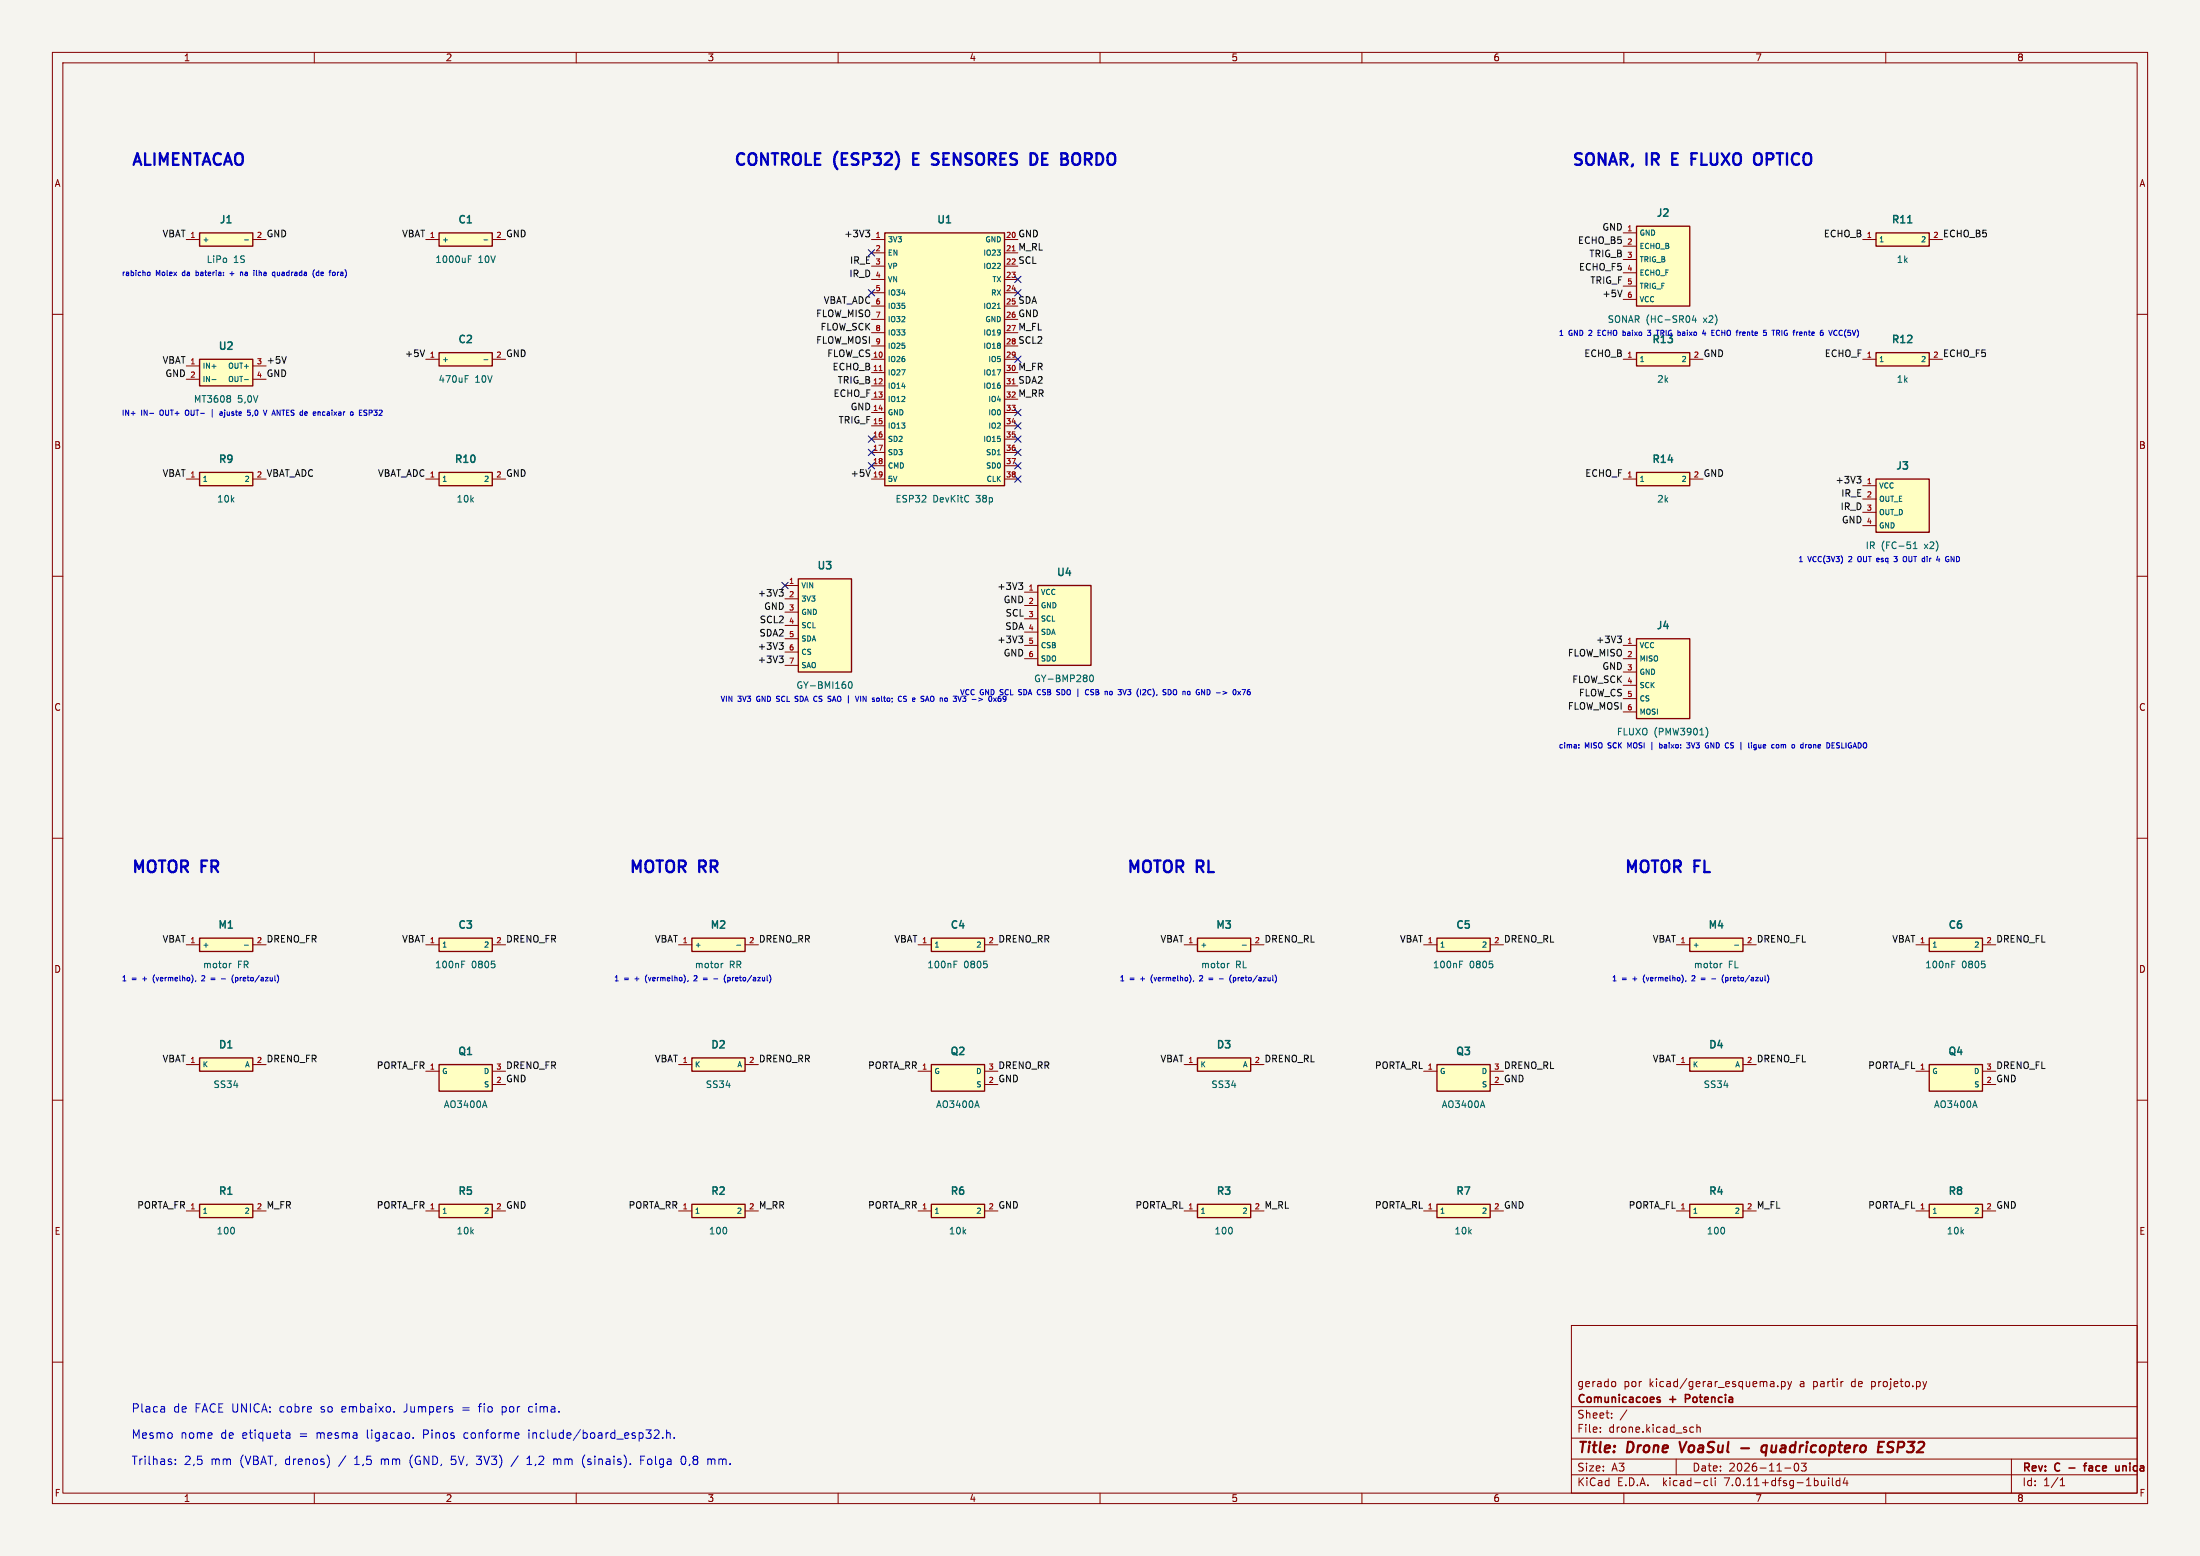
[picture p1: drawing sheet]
<svg xmlns="http://www.w3.org/2000/svg" width="420mm" height="297mm" viewBox="0 0 420 297" stroke-linecap="round" stroke-linejoin="round" font-family="sans-serif">
<path d="M0 0h420v297h-420z" fill="#f5f4ef" stroke="#f5f4ef" stroke-width=".19"/>
<g fill="none" stroke="#840000" stroke-width=".19">
<path d="M10 10h400v277h-400zM12 12h396v273h-396zM60 10v2M110 10v2M160 10v2M210 10v2M260 10v2M310 10v2M360 10v2M10 60h2M35.6 45.7h2.5M48.3 45.7h2.5"/>
<path d="M81.3 45.7h2.5M94 45.7h2.5M166.4 45.7h2.5M166.4 48.3h2.5M166.4 50.8h2.5M166.4 53.3h2.5M166.4 55.9h2.5M166.4 58.4h2.5M191.8 45.7h2.5M191.8 48.3h2.5M191.8 50.8h2.5M191.8 53.3h2.5"/>
<path d="M191.8 55.9h2.5M191.8 58.4h2.5M309.9 44.5h2.5M309.9 47h2.5M309.9 49.5h2.5M309.9 52.1h2.5M309.9 54.6h2.5M309.9 57.2h2.5M355.6 45.7h2.5M368.3 45.7h2.5M408 60h2M35.6 69.9h2.5"/>
<path d="M35.6 72.4h2.5M48.3 69.9h2.5M48.3 72.4h2.5M81.3 68.6h2.5M94 68.6h2.5M166.4 68.6h2.5M166.4 71.1h2.5M166.4 73.7h2.5M166.4 76.2h2.5M166.4 78.7h2.5M166.4 61h2.5M166.4 63.5h2.5"/>
<path d="M166.4 66h2.5M191.8 68.6h2.5M191.8 71.1h2.5M191.8 73.7h2.5M191.8 76.2h2.5M191.8 78.7h2.5M191.8 61h2.5M191.8 63.5h2.5M191.8 66h2.5M309.9 68.6h2.5M322.6 68.6h2.5M355.6 68.6h2.5"/>
<path d="M368.3 68.6h2.5M35.6 91.4h2.5M48.3 91.4h2.5M81.3 91.4h2.5M94 91.4h2.5M166.4 81.3h2.5M166.4 83.8h2.5M166.4 86.4h2.5M166.4 88.9h2.5M166.4 91.4h2.5M191.8 81.3h2.5M191.8 83.8h2.5"/>
<path d="M191.8 86.4h2.5M191.8 88.9h2.5M191.8 91.4h2.5M309.9 91.4h2.5M322.6 91.4h2.5M355.6 92.7h2.5M355.6 95.3h2.5M355.6 97.8h2.5M10 110h2M149.9 111.8h2.5M149.9 114.3h2.5M149.9 116.8h2.5"/>
<path d="M149.9 119.4h2.5M195.6 113h2.5M195.6 115.6h2.5M195.6 118.1h2.5M355.6 100.3h2.5M408 110h2M149.9 121.9h2.5M149.9 124.5h2.5M149.9 127h2.5M195.6 120.7h2.5M195.6 123.2h2.5M195.6 125.7h2.5"/>
<path d="M309.9 123.2h2.5M309.9 125.7h2.5M309.9 128.3h2.5M309.9 130.8h2.5M309.9 133.4h2.5M309.9 135.9h2.5M10 160h2M408 160h2M35.6 180.3h2.5M48.3 180.3h2.5M81.3 180.3h2.5M94 180.3h2.5"/>
<path d="M129.5 180.3h2.6M142.2 180.3h2.6M175.3 180.3h2.5M188 180.3h2.5M226.1 180.3h2.5M238.8 180.3h2.5M271.8 180.3h2.5M284.5 180.3h2.5M320 180.3h2.6M332.7 180.3h2.6M365.8 180.3h2.5M378.5 180.3h2.5"/>
<path d="M10 210h2M35.6 203.2h2.5M48.3 203.2h2.5M81.3 204.5h2.5M94 204.5h2.5M94 207h2.5M129.5 203.2h2.6M142.2 203.2h2.6M175.3 204.5h2.5M188 204.5h2.5M188 207h2.5M226.1 203.2h2.5"/>
<path d="M238.8 203.2h2.5M271.8 204.5h2.5M284.5 204.5h2.5M284.5 207h2.5M320 203.2h2.6M332.7 203.2h2.6M365.8 204.5h2.5M378.5 204.5h2.5M378.5 207h2.5M408 210h2M35.6 231.1h2.5M48.3 231.1h2.5"/>
<path d="M81.3 231.1h2.5M94 231.1h2.5M129.5 231.1h2.6M142.2 231.1h2.6M175.3 231.1h2.5M188 231.1h2.5M226.1 231.1h2.5M238.8 231.1h2.5M271.8 231.1h2.5M284.5 231.1h2.5M320 231.1h2.6M332.7 231.1h2.6"/>
<path d="M365.8 231.1h2.5M378.5 231.1h2.5M10 260h2M300 253h108v32h-108zM408 260h2M300 278.5h108M300 274.5h108M300 268.5h108M305.5 273.2v.2M305.5 272.5v.1M307.7 270.5v.2M307.7 269.8v.1"/>
<path d="M307.9 263.7l.4 .1 .1 .2v.5l-.5 .2M310.6 269.1l-1.3 1.9M320 278.5v3M322.9 272.4l.4 .1M323.3 273.3l-.4 .1M323.9 272.5l.3-.1 .3 .1 .1 .9M323.9 271.9v1.5M338.4 263.7l.3 .2v.8M338.7 264.6l-.5 .1M338.7 264l-.5 .1M339.4 264.5v.2M340.1 263.8l.4-.1 .3 .3-.1 .6h-.6"/>
<path d="M340.1 263.7v1.5M341.3 263.7l.4 1M341.7 264.7l-.4 .5M342 263.7l-.3 1M342.7 279.4a.81 .81 0 0 0 .3 1.4l.2-.2 .2-.4-.2-.8M344.8 279.3l-.5 .6 .4 .1v.6l-.2 .2-.6-.2M367.8 263.7l-.4 1M384 278.5v6.5M60 285v2M110 285v2M160 285v2M210 285v2"/>
<path d="M260 285v2M300 281.5h108M310 285v2M325.6 282.6l.4 .1M326 283.5l-.4 .1M326.7 282.1v1.3l.2 .2M327.4 282.1v.1M327.4 282.6v1M340.7 280.2h1.2M349.1 282.1v.1M349.1 282.6v1M349.8 282.1v1.3l.2 .2"/>
<path d="M351.2 282.7l-.4-.1-.3 .3 .2 .6h.5M351.2 282.1v1.5M352.2 282l-.3 1.1h.9M352.6 282.6v1M360 285v2M393.3 283.6h.9M393.3 282.5l.4-.4v1.5"/>
</g>
<path d="M316.4 267.1l.4 .1 .2 .2-.1 .2-.4 .1M316.4 266.8h.5M321.8 267h.5M322.3 266.2h-.5v1.5M397.8 279.8h.5M398.3 279.3l-.3 .2v1.3M404.5 279.8v1M404.5 280.6l-.2 .2-.3-.1" fill="none" stroke="#840000" stroke-width=".3"/>
<path d="M320.6 275.2l.5 2M332.4 276.4h1.5M337.3 276a.66 .66 0 0 0-1 .3l-.1 .5 .2 .3h.8M337.3 275.9l-.2 2M358.6 276.2h.7M359.7 275.2h-1l-.2 2h.9M360.2 277.1h1M361.3 275.2l-.7 .1a.46 .46 0 0 0-.2 .5 .46 .46 0 0 0 .3 .4l.4 .1" fill="none" stroke="#840000" stroke-width=".4"/>
<g fill="#ffffc2" stroke="#ffffc2" stroke-width=".19">
<path d="M177.8 179.1h10.2v2.5h-10.2z"/>
<path d="M274.3 203.2h10.2v5.1h-10.2z"/>
<path d="M368.3 229.9h10.2v2.5h-10.2z"/>
<path d="M322.6 201.9h10.1v2.6h-10.1z"/>
<path d="M274.3 229.9h10.2v2.5h-10.2z"/>
<path d="M322.6 229.9h10.1v2.5h-10.1z"/>
<path d="M274.3 179.1h10.2v2.5h-10.2z"/>
<path d="M368.3 179.1h10.2v2.5h-10.2z"/>
<path d="M228.6 229.9h10.2v2.5h-10.2z"/>
<path d="M228.6 201.9h10.2v2.6h-10.2z"/>
<path d="M177.8 229.9h10.2v2.5h-10.2z"/>
<path d="M198.1 111.8h10.2v15.2h-10.2z"/>
<path d="M177.8 203.2h10.2v5.1h-10.2z"/>
<path d="M228.6 179.1h10.2v2.5h-10.2z"/>
<path d="M38.1 44.5h10.2v2.5h-10.2z"/>
<path d="M132.1 229.9h10.1v2.5h-10.1z"/>
<path d="M168.9 44.5h22.9v48.2h-22.9z"/>
<path d="M132.1 201.9h10.1v2.6h-10.1z"/>
<path d="M152.4 110.5h10.2v17.8h-10.2z"/>
<path d="M132.1 179.1h10.1v2.5h-10.1z"/>
<path d="M83.8 203.2h10.2v5.1h-10.2z"/>
<path d="M83.8 179.1h10.2v2.5h-10.2z"/>
<path d="M38.1 201.9h10.2v2.6h-10.2z"/>
<path d="M38.1 179.1h10.2v2.5h-10.2z"/>
<path d="M83.8 229.9h10.2v2.5h-10.2z"/>
<path d="M38.1 229.9h10.2v2.5h-10.2z"/>
<path d="M312.4 67.3h10.2v2.6h-10.2z"/>
<path d="M312.4 90.2h10.2v2.5h-10.2z"/>
<path d="M83.8 44.5h10.2v2.5h-10.2z"/>
<path d="M38.1 90.2h10.2v2.5h-10.2z"/>
<path d="M38.1 68.6h10.2v5.1h-10.2z"/>
<path d="M358.1 91.4h10.2v10.2h-10.2z"/>
<path d="M358.1 67.3h10.2v2.6h-10.2z"/>
<path d="M83.8 90.2h10.2v2.5h-10.2z"/>
<path d="M358.1 44.5h10.2v2.5h-10.2z"/>
<path d="M312.4 43.2h10.2v15.2h-10.2z"/>
<path d="M312.4 121.9h10.2v15.3h-10.2z"/>
<path d="M368.3 203.2h10.2v5.1h-10.2z"/>
<path d="M83.8 67.3h10.2v2.6h-10.2z"/>
<path d="M322.6 179.1h10.1v2.5h-10.1z"/>
</g>
<g fill="none" stroke="#840000" stroke-width=".25">
<path d="M38.1 44.5h10.2v2.5h-10.2zM83.8 44.5h10.2v2.5h-10.2zM168.9 44.5h22.9v48.2h-22.9zM312.4 43.2h10.2v15.2h-10.2zM358.1 44.5h10.2v2.5h-10.2zM38.1 68.6h10.2v5.1h-10.2zM83.8 67.3h10.2v2.6h-10.2zM312.4 67.3h10.2v2.6h-10.2zM358.1 67.3h10.2v2.6h-10.2zM38.1 90.2h10.2v2.5h-10.2zM83.8 90.2h10.2v2.5h-10.2zM312.4 90.2h10.2v2.5h-10.2z"/>
<path d="M358.1 91.4h10.2v10.2h-10.2zM152.4 110.5h10.2v17.8h-10.2zM198.1 111.8h10.2v15.2h-10.2zM312.4 121.9h10.2v15.3h-10.2zM38.1 179.1h10.2v2.5h-10.2zM83.8 179.1h10.2v2.5h-10.2zM132.1 179.1h10.1v2.5h-10.1zM177.8 179.1h10.2v2.5h-10.2zM228.6 179.1h10.2v2.5h-10.2zM274.3 179.1h10.2v2.5h-10.2zM322.6 179.1h10.1v2.5h-10.1zM368.3 179.1h10.2v2.5h-10.2z"/>
<path d="M38.1 201.9h10.2v2.6h-10.2zM83.8 203.2h10.2v5.1h-10.2zM132.1 201.9h10.1v2.6h-10.1zM177.8 203.2h10.2v5.1h-10.2zM228.6 201.9h10.2v2.6h-10.2zM274.3 203.2h10.2v5.1h-10.2zM322.6 201.9h10.1v2.6h-10.1zM368.3 203.2h10.2v5.1h-10.2zM38.1 229.9h10.2v2.5h-10.2zM83.8 229.9h10.2v2.5h-10.2zM132.1 229.9h10.1v2.5h-10.1zM177.8 229.9h10.2v2.5h-10.2z"/>
<path d="M228.6 229.9h10.2v2.5h-10.2zM274.3 229.9h10.2v2.5h-10.2zM322.6 229.9h10.1v2.5h-10.1zM368.3 229.9h10.2v2.5h-10.2z"/>
</g>
<g fill="none" stroke="#006464" stroke-width=".19">
<path d="M46.7 45.8h.7M89.4 49.4h.4M89.4 48.8h.6M92.4 45.8h.7M190.4 58.9h.6M40.5 72.5h.7M43.9 75.6l.1 .2-.1 .2M43.9 76.1l.1 .2-.1 .4M46.7 72.5h.7M88.8 72.3h.4M88.8 71.7h.6M92.4 68.7h.7"/>
<path d="M323.4 60.2l-.3 .9h.7M323.7 60.7v.8M365.2 104.7h.8M365.2 103.8l.4-.4v1.3M162.1 130.2l.2-.1a.68 .68 0 0 1 .4 .7 .68 .68 0 0 1-.4 .6l-.3-.5zM208.1 129l.2-.2a.68 .68 0 0 1 .5 .7 .68 .68 0 0 1-.5 .6l-.3-.5zM325.7 138.8a1.46 1.46 0 0 1 0 2M44.1 183.9l-.3 .2M46.7 180.4h.7M88.1 184.1h.5M88.1 183.5h.6M94.4 184.1v.5"/>
<path d="M138 183.9l-.3 .2M140.6 180.4h.8M182.1 184.1h.4M182.1 183.5h.6M188.4 184.1v.5M234.7 183.9l-.4 .2M237.2 180.4h.7M278.6 184.1h.5M278.6 183.5h.6M284.9 184.1v.5M328.7 183.9l-.3 .2M331.1 180.4h.8"/>
<path d="M372.6 184.1h.4M372.6 183.5h.6M378.9 184.1v.5M92.5 210.1l.5 1.3M186.5 210.1l.4 1.3M283 210.1l.5 1.3M377 210.1l.4 1.3"/>
</g>
<path d="M193.2 47.9h.6M167.8 70.7h.6M193.2 73.3h.6" fill="none" stroke="#a90000" stroke-width=".19"/>
<path d="M364.2 42.5h.8" fill="none" stroke="#006464" stroke-width=".28"/>
<g fill="none" stroke="#0f0f0f" stroke-width=".19">
<path d="M165.2 43.9h.8l-.4 .5M165.8 44.4l.2 .3v.3l-.2 .2M309.7 55.4l-.5 1.2M54.6 68.1l-.4 1.2M81.1 66.8l-.5 1.3M166.1 89.7l-.4 1.2M354.5 90.9h.8l-.5 .5M355 91.4l.3 .3v.3l-.3 .2M148.7 112.5h.8l-.4 .5M149.3 113l.2 .2v.3l-.2 .3M194.5 111.2h.7l-.4 .5M195 111.7l.2 .3v.3l-.2 .2"/>
<path d="M148.7 122.7h.8l-.4 .5M148.7 125.2h.8l-.4 .5M149.3 123.2l.2 .2v.3l-.2 .2M149.3 125.7l.2 .2v.3l-.2 .3M194.5 121.4h.7l-.4 .5M195 121.9l.2 .2v.3l-.2 .3M308.8 121.4h.7l-.4 .5M309.3 121.9l.2 .2v.3l-.2 .3"/>
</g>
<g fill="none" stroke="#0000c2" stroke-width=".19">
<path d="M28.2 52l.3-.1 .2 .2-.1 .5-.4-.1M37.4 51.6v1M37.4 52.6h.1M37.5 51.9l-.1 .1M43.9 52.2h.8M45.9 52h.4v.6M45.9 51.9v.7M48.9 51.6v.9l.2 .1M52.2 51.9l.3 .1M52.5 52.6h-.3M52.5 51.9v1M52.9 51.9v.6l.2 .1"/>
<path d="M59.8 52.6l.2 .4M60 51.5l-.2 .4M60.9 52l-.3-.1-.2 .2 .1 .5h.4M60.9 51.6v1M63.9 52v.6M64.4 51.9v.7M64.5 52l-.1 .1M28.6 78.9h.7M35.5 78.3l-.1 .3 .1 .6M40.5 78.2v1.4M42 78.7h.4v.6M42.4 78.9l-.5 .1 .2 .3 .3-.1"/>
<path d="M47.8 78.3h-.5l-.1 .5 .5-.1 .1 .5h-.6M50.9 78.3l-.3 1M61.7 78.7v.5M68.6 78.8h.3M69.1 78.3h-.5v1h.5M70.5 78.3l.5 .1M71 78.7l-.5 .1M305.1 63.5h.3M305.6 63h-.5v1h.5M309.9 64h.2M309.9 63.4h.2M314.5 63.9l.4 .1"/>
<path d="M314.5 63h.6l-.3 .4 .3 .2M325 63.7h.6M328 63l.3 .1M328.3 63.9l-.3 .1M338.3 63h.5M338.6 63v1M340.7 63.2v.7M349.1 63l.4 1 .3-1M350.4 63a.54 .54 0 0 0-.3 .5 .54 .54 0 0 0 .3 .5M352.4 62.9a1.17 1.17 0 0 0 0 1.5M354.8 106.3l-.1 .3 .1 .6M361.6 106.2h.6l-.4 .4 .4 .2"/>
<path d="M362.2 107l-.2 .2h-.4M363.7 106.2l.3 .4-.1 .5-.2 .1M372.5 106.2l.5 1M151.8 133.8l.4 .1M151.9 133.3l.3 .1M152.2 132.9h-.3M164 132.9l-.4 1M164.3 132.9v1M167.8 133.3v.5M173.1 132.9l-.6 .1a.42 .42 0 0 0 .5 .5v.3h-.5M176 132.9h.4M176 133.4l.3 .1"/>
<path d="M176.3 133.8l-.3 .1M177.9 132.9l.3 .1M178.2 133.7l-.3 .2M190.7 133.3l.4 .2v.3l-.4 .1M191.5 133.1v.2l.2 .2 .4-.2M192.1 133.1l-.1 .6-.1 .1-.3 .1M194.5 131.7v.3M201.9 132.1l.3 .1 .1 .2-.2 .2h-.2M201.9 131.6l.4 .1M207.4 131.7h.4M207.8 132.5l-.4 .1M208.2 132.6h.1"/>
<path d="M208.3 131.7v.3M211.9 132h.4M212.3 132.5l-.4 .1M214.3 131.6l.4 1 .3-1M218.3 131.6l.3 .1 .1 .2-.6 .7h.6M223 131.6a.51 .51 0 0 1 .6 .5 .51 .51 0 0 1-.6 .5M224.2 131.6l-.2 .4v.5l.2 .1M230.4 131.6l.4 .1 .2 .3M231 132.2l-.2 .4h-.4M237.1 131.6h.7l-.5 1M238.6 131.6l-.3 .1-.1 .2-.1 .5 .2 .2 .3-.1v-.5h-.3l-.2 .2M301.4 142.7v.1"/>
<path d="M301.4 142.2v.1M311.1 142.5l-.4-.7v1M315.4 141.7v1.4M316.8 141.8v1M316.8 142.2l.3-.1 .2 .2-.1 .4h-.4M322 141.8h.6l-.3 .4 .3 .1v.4h-.6M326.6 142.8v-1l.6 1M334.8 142.6l.2 .2 .3-.1M335.3 142.2l-.3-.1-.2 .2M335.3 142.1v.8l-.2 .2h-.3M339.4 142.1l.2 .2v.3l-.2 .2M340 142.1v.7"/>
<path d="M340.4 142.2h-.4M343.7 142.6l.2 .2 .3-.1M344.2 142.2l-.3-.1-.2 .2M344.2 141.8v1M346.2 142.1v.7M346.4 142.1l-.2 .1M350.7 142.2l.5 .3-.1 .2-.4 .1M350.7 141.8h.5M351.6 141.8v1h.5M29.3 186.5v.7M37.4 187.2l-.1 .2M38.9 186.2l-.4 .1"/>
<path d="M39 186.7l-.5 .5h.6M40.3 186.7h.7M40.3 187h.7M42.3 186.8h.7M44.6 186.1a1.15 1.15 0 0 0 0 1.5M44.9 186.6l.5 .1M44.9 186.6v1M45.4 187.1l-.5 .1M53.1 186.5v.7M123.3 186.5v.7M131.4 187.2l-.1 .2M132.9 186.2l-.4 .1"/>
<path d="M133 186.7l-.5 .5h.6M134.3 186.7h.7M134.3 187h.7M136.3 186.8h.7M138.3 187.2l.2 .4M138.5 186.1l-.2 .4M138.9 186.6l.5 .1M138.9 186.6v1M139.4 187.1l-.5 .1M147.1 186.5v.7M219.8 186.5v.7M227.9 187.2l-.1 .2"/>
<path d="M229.4 186.2l-.4 .1M229.5 186.7l-.5 .5h.6M230.8 186.7h.7M230.8 187h.7M232.8 186.8h.7M235.1 186.1a1.15 1.15 0 0 0 0 1.5M235.4 186.6l.5 .1M235.4 186.6v1M235.9 187.1l-.5 .1M243.6 186.5v.7M313.8 186.5v.7M321.9 187.2l-.1 .2"/>
<path d="M323.4 186.2l-.4 .1M323.5 186.7l-.5 .5h.6M324.8 186.7h.7M324.8 187h.7M326.8 186.8h.7M328.8 187.2l.2 .4M329 186.1l-.2 .4M329.4 186.6v1M329.4 186.6l.5 .1M329.9 187.1l-.5 .1M337.6 186.5v.7M31.2 268.5l.2 .2v.8"/>
<path d="M31.4 269.5h-.1M31.4 268.9h-.1M33.5 279.4v.1M33.5 278.6v.1M54.8 273.5h.3l.2 .2v.8M55.3 274.5h-.5M55.3 273.9h-.5M62.8 278.4v1.1M75.2 269.4v.1M78.9 274.4v.1M86.1 279.4l.3 .1M87 277.9h-.8l-.1 .8 .3-.1"/>
<path d="M88.6 273.6v.8M90.9 277.9h1M90.9 279.4l.3 .1h.4M91.3 268.5h.6M91.6 268l-.1 1.5M95.9 268.5v1.6M95.9 269.5h.4M96.3 268.5l-.4 .1M98.9 277.9l-1.3 2M100.6 279.5h.9M100.6 278.4l.5-.5v1.6M101 272.9v.2"/>
<path d="M101 273.5v1M101.5 268.5l-.4 .1-.2 .2 .1 .6 .5 .1M105.7 278.5v1M105.7 278.6l.5-.1 .2 .2M111.3 279.7l.4 .5M111.7 277.7l-.4 .5M122.3 278.7h.6M123.1 277.9h-.8v1.6M125.1 272.9l.6 .1 .1 .4-1 1.1h1M126.5 274.4v.1M127.3 273.6l.2-.1 .4 .1 .1 .9M127.3 272.9v1.6"/>
<path d="M128.7 274.4v.1M130.2 278.1l.2-.2a.85 .85 0 0 1 .5 .8 .85 .85 0 0 1-.5 .8l-.2-.1M135.6 278.5l.2 .2M135.8 278.7v.8M136.4 278.6l-.4-.1-.2 .2"/>
</g>
<path d="M174.3 30.3h.8M175.4 29.3h-1.1v2.2h1.1M178.1 29.4l.2-.1 .9 .1M178.1 30.2l.8 .3M178.9 31.4l-.7 .1M197.8 29.6a1.53 1.53 0 0 1 0 1.5M205.7 29.3a.74 .74 0 0 0-1 .7v.7a.74 .74 0 0 0 1 .8M319.3 30.3h.7M320.3 29.3h-1v2.2h1M322.9 30.3h.8M322.9 29.3h1.1M336 29.4a1.57 1.57 0 0 1 0 2" fill="none" stroke="#0000c2" stroke-width=".44"/>
<g fill="none" stroke="#000084" stroke-width=".19">
<path d="M165.8 47.7l1.2 1.2M165.8 55.3l1.2 1.2M167 47.7l-1.2 1.2M167 55.3l-1.2 1.2M193.7 52.7l1.2 1.2M193.7 55.3l1.2 1.2M194.9 55.3l-1.2 1.2M194.9 52.7l-1.2 1.2M193.7 68l1.2 1.2M193.7 78.1l1.2 1.2M194.9 68l-1.2 1.2M194.9 78.1l-1.2 1.2"/>
<path d="M165.8 83.2l1.2 1.2M165.8 88.3l1.2 1.2M165.8 85.8l1.2 1.2M167 83.2l-1.2 1.2M167 88.3l-1.2 1.2M167 85.8l-1.2 1.2M193.7 83.2l1.2 1.2M193.7 80.7l1.2 1.2M193.7 90.8l1.2 1.2M193.7 88.3l1.2 1.2M193.7 85.8l1.2 1.2M194.9 83.2l-1.2 1.2"/>
<path d="M194.9 80.7l-1.2 1.2M194.9 90.8l-1.2 1.2M194.9 88.3l-1.2 1.2M194.9 85.8l-1.2 1.2M149.3 111.2l1.2 1.2M150.5 111.2l-1.2 1.2"/>
</g>
<g font-size="3.1" fill="#0000c2">
<text x="25" y="31.8">ALIMENTACAO</text>
<text x="140" y="31.8">CONTROLE (ESP32)</text>
<text x="175.3" y="31.8">E</text>
<text x="179.8" y="31.8">SENSORES</text>
<text x="199.5" y="31.8">DE</text>
<text x="206.2" y="31.8">BORDO</text>
<text x="300" y="31.8">SONAR,</text>
<text x="314.4" y="31.8">IR</text>
<text x="320.2" y="31.8">E</text>
<text x="324.7" y="31.8">FLUXO</text>
<text x="337.7" y="31.8">OPTICO</text>
<text x="25" y="166.7">MOTOR</text>
<text x="38.6" y="166.7">FR</text>
<text x="120" y="166.7">MOTOR</text>
<text x="133.6" y="166.7">RR</text>
<text x="215" y="166.7">MOTOR</text>
<text x="228.6" y="166.7">RL</text>
<text x="310" y="166.7">MOTOR</text>
<text x="323.6" y="166.7">FL</text>
</g>
<g font-size="2.8" fill="#840000">
<text x="301" y="277.9">Title:</text>
<text x="310.6" y="277.9">Drone</text>
<text x="321.5" y="277.9">VoaSul</text>
<text x="338.8" y="277.9">quadricoptero</text>
<text x="361.8" y="277.9">ESP32</text>
</g>
<g font-size="2.2" fill="#0000c2">
<text x="25" y="269.8">Placa</text>
<text x="33.1" y="269.8">de</text>
<text x="37.2" y="269.8">FACE UNICA:</text>
<text x="53.6" y="269.8">cobre</text>
<text x="61.6" y="269.8">so</text>
<text x="65.7" y="269.8">embaixo.</text>
<text x="77.7" y="269.8">Jumpers</text>
<text x="89" y="269.8">=</text>
<text x="92.3" y="269.8">fio</text>
<text x="96.8" y="269.8">por</text>
<text x="102" y="269.8">cima.</text>
<text x="25" y="274.7">Mesmo</text>
<text x="34.4" y="274.7">nome</text>
<text x="42.2" y="274.7">de</text>
<text x="46.4" y="274.7">etiqueta</text>
<text x="57.4" y="274.7">=</text>
<text x="60.7" y="274.7">mesma</text>
<text x="70.5" y="274.7">ligacao.</text>
<text x="81.4" y="274.7">Pinos</text>
<text x="89.3" y="274.7">conforme</text>
<text x="101.7" y="274.7">include/board_esp32.h.</text>
<text x="25" y="279.8">Trilhas:</text>
<text x="35.1" y="279.8">2,5</text>
<text x="40.3" y="279.8">mm</text>
<text x="45.9" y="279.8">(VBAT,</text>
<text x="54.7" y="279.8">drenos)</text>
<text x="65.1" y="279.8">/</text>
<text x="68.1" y="279.8">1,5</text>
<text x="73.3" y="279.8">mm</text>
<text x="78.9" y="279.8">(GND,</text>
<text x="87" y="279.8">5V,</text>
<text x="92" y="279.8">3V3)</text>
<text x="101.8" y="279.8">1,2</text>
<text x="107" y="279.8">mm</text>
<text x="112.6" y="279.8">(sinais).</text>
<text x="123.9" y="279.8">Folga</text>
<text x="131.8" y="279.8">0,8</text>
<text x="137" y="279.8">mm.</text>
</g>
<g font-size="2.1" fill="#840000">
<text x="301" y="268.2">Comunicacoes</text>
<text x="301" y="265">gerado</text>
<text x="309.9" y="265">por</text>
<text x="314.9" y="265">kicad/gerar_esquema.py</text>
<text x="318.8" y="268.2">+</text>
<text x="322.4" y="268.2">Potencia</text>
<text x="343.7" y="265">a</text>
<text x="346.4" y="265">partir</text>
<text x="353.8" y="265">de</text>
<text x="357.8" y="265">projeto.py</text>
<text x="301" y="273.7">File:</text>
<text x="301" y="271">Sheet:</text>
<text x="307.1" y="273.7">drone.kicad_sch</text>
<text x="301" y="281.1">Size:</text>
<text x="307.6" y="281.1">A3</text>
<text x="323" y="281.1">Date:</text>
<text x="330" y="281.1">2026-11-03</text>
<text x="386" y="281.3">Rev:</text>
<text x="392.4" y="281.3">C</text>
<text x="395.6" y="281.3">-</text>
<text x="399.2" y="281.3">face</text>
<text x="405.7" y="281.3">unica</text>
<text x="301" y="283.9">KiCad</text>
<text x="308.7" y="283.9">E.D.A.</text>
<text x="317.6" y="283.9">kicad-cli</text>
<text x="329.5" y="283.9">7.0.11+dfsg-1build4</text>
<text x="386" y="283.9">Id:</text>
<text x="390.1" y="283.9">1/1</text>
</g>
<g font-size="1.9" fill="#006464">
<text x="316" y="41.8">J2</text>
<text x="41.7" y="43">J1</text>
<text x="87.3" y="43">C1</text>
<text x="178.7" y="43">U1</text>
<text x="360.9" y="43">R11</text>
<text x="87.3" y="65.9">C2</text>
<text x="360.9" y="65.9">R12</text>
<text x="41.5" y="67.2">U2</text>
<text x="41.5" y="88.7">R9</text>
<text x="86.6" y="88.7">R10</text>
<text x="315.2" y="88.7">R14</text>
<text x="361.7" y="90">J3</text>
<text x="155.8" y="109.1">U3</text>
<text x="201.5" y="110.3">U4</text>
<text x="316" y="120.5">J4</text>
<text x="41.4" y="177.6">M1</text>
<text x="87.3" y="177.6">C3</text>
<text x="135.4" y="177.6">M2</text>
<text x="181.2" y="177.6">C4</text>
<text x="231.9" y="177.6">M3</text>
<text x="277.8" y="177.6">C5</text>
<text x="325.9" y="177.6">M4</text>
<text x="371.7" y="177.6">C6</text>
<text x="41.5" y="200.5">D1</text>
<text x="87.2" y="201.8">Q1</text>
<text x="135.5" y="200.5">D2</text>
<text x="181.2" y="201.8">Q2</text>
<text x="232" y="200.5">D3</text>
<text x="277.7" y="201.8">Q3</text>
<text x="326" y="200.5">D4</text>
<text x="371.7" y="201.8">Q4</text>
<text x="41.5" y="228.4">R1</text>
<text x="87.3" y="228.4">R5</text>
<text x="135.5" y="228.4">R2</text>
<text x="181.2" y="228.4">R6</text>
<text x="232" y="228.4">R3</text>
<text x="277.8" y="228.4">R7</text>
<text x="326" y="228.4">R4</text>
<text x="371.7" y="228.4">R8</text>
</g>
<text font-size="1.9" fill="#0000c2" x="315.2" y="65.9">R13</text>
<g font-size="1.8" fill="#840000">
<text x="35" y="11.9">1</text>
<text x="85" y="11.9">2</text>
<text x="135" y="11.9">3</text>
<text x="185" y="11.9">4</text>
<text x="235" y="11.9">5</text>
<text x="285" y="11.9">6</text>
<text x="335" y="11.9">7</text>
<text x="385" y="11.9">8</text>
<text x="10.3" y="35.9">A</text>
<text x="408.3" y="35.9">A</text>
<text x="10.3" y="85.9">B</text>
<text x="408.2" y="85.9">B</text>
<text x="10.3" y="135.9">C</text>
<text x="408.2" y="135.9">C</text>
<text x="10.3" y="185.9">D</text>
<text x="408.2" y="185.9">D</text>
<text x="10.3" y="235.9">E</text>
<text x="408.3" y="235.9">E</text>
<text x="10.3" y="285.9">F</text>
<text x="35" y="286.9">1</text>
<text x="85" y="286.9">2</text>
<text x="135" y="286.9">3</text>
<text x="185" y="286.9">4</text>
<text x="235" y="286.9">5</text>
<text x="285" y="286.9">6</text>
<text x="335" y="286.9">7</text>
<text x="385" y="286.9">8</text>
<text x="408.3" y="285.9">F</text>
</g>
<g font-size="1.8" fill="#0f0f0f">
<text x="30.9" y="45.4">VBAT</text>
<text x="50.8" y="45.4">GND</text>
<text x="76.7" y="45.4">VBAT</text>
<text x="96.5" y="45.4">GND</text>
<text x="161.1" y="45.4">+3V3</text>
<text x="194.3" y="47.9">M_RL</text>
<text x="194.3" y="45.4">GND</text>
<text x="301.2" y="46.6">ECHO_B5</text>
<text x="305.8" y="44.1">GND</text>
<text x="348.1" y="45.4">ECHO_B</text>
<text x="370.8" y="45.4">ECHO_B5</text>
<text x="162.1" y="53">IR_D</text>
<text x="162.2" y="50.5">IR_E</text>
<text x="194.3" y="50.5">SCL</text>
<text x="301.3" y="51.7">ECHO_F5</text>
<text x="303.3" y="49.2">TRIG_B</text>
<text x="157.2" y="58.1">VBAT_ADC</text>
<text x="194.3" y="58.1">SDA</text>
<text x="303.5" y="54.3">TRIG_F</text>
<text x="305.8" y="56.8">+5V</text>
<text x="155.7" y="60.6">FLOW_MISO</text>
<text x="155.7" y="65.7">FLOW_MOSI</text>
<text x="156.6" y="63.2">FLOW_SCK</text>
<text x="194.3" y="60.6">GND</text>
<text x="194.3" y="63.2">M_FL</text>
<text x="194.3" y="65.7">SCL2</text>
<text x="30.9" y="69.5">VBAT</text>
<text x="50.8" y="69.5">+5V</text>
<text x="77.2" y="68.2">+5V</text>
<text x="96.5" y="68.2">GND</text>
<text x="157.8" y="68.2">FLOW_CS</text>
<text x="158.8" y="70.8">ECHO_B</text>
<text x="194.3" y="70.8">M_FR</text>
<text x="302.4" y="68.2">ECHO_B</text>
<text x="325.1" y="68.2">GND</text>
<text x="348.3" y="68.2">ECHO_F</text>
<text x="370.8" y="68.2">ECHO_F5</text>
<text x="31.5" y="72">GND</text>
<text x="50.8" y="72">GND</text>
<text x="159" y="75.9">ECHO_F</text>
<text x="159.8" y="73.3">TRIG_B</text>
<text x="194.3" y="73.3">SDA2</text>
<text x="194.3" y="75.9">M_RR</text>
<text x="160" y="80.9">TRIG_F</text>
<text x="162.3" y="78.4">GND</text>
<text x="30.9" y="91.1">VBAT</text>
<text x="50.8" y="91.1">VBAT_ADC</text>
<text x="72.1" y="91.1">VBAT_ADC</text>
<text x="96.5" y="91.1">GND</text>
<text x="162.3" y="91.1">+5V</text>
<text x="302.5" y="91.1">ECHO_F</text>
<text x="325.1" y="91.1">GND</text>
<text x="350.3" y="92.4">+3V3</text>
<text x="351.4" y="94.9">IR_E</text>
<text x="351.3" y="97.4">IR_D</text>
<text x="351.5" y="100">GND</text>
<text x="144.6" y="114">+3V3</text>
<text x="190.3" y="112.7">+3V3</text>
<text x="144.9" y="119">SCL2</text>
<text x="145.8" y="116.5">GND</text>
<text x="191.5" y="115.2">GND</text>
<text x="191.9" y="117.8">SCL</text>
<text x="144.6" y="124.1">+3V3</text>
<text x="144.9" y="121.6">SDA2</text>
<text x="190.3" y="122.8">+3V3</text>
<text x="191.5" y="125.4">GND</text>
<text x="191.8" y="120.3">SDA</text>
<text x="299.2" y="125.4">FLOW_MISO</text>
<text x="304.6" y="122.8">+3V3</text>
<text x="144.6" y="126.7">+3V3</text>
<text x="300.1" y="130.5">FLOW_SCK</text>
<text x="305.8" y="127.9">GND</text>
<text x="299.2" y="135.5">FLOW_MOSI</text>
<text x="301.3" y="133">FLOW_CS</text>
<text x="30.9" y="180">VBAT</text>
<text x="50.8" y="180">DRENO_FR</text>
<text x="76.7" y="180">VBAT</text>
<text x="96.5" y="180">DRENO_FR</text>
<text x="124.9" y="180">VBAT</text>
<text x="144.8" y="180">DRENO_RR</text>
<text x="170.6" y="180">VBAT</text>
<text x="190.5" y="180">DRENO_RR</text>
<text x="221.4" y="180">VBAT</text>
<text x="241.3" y="180">DRENO_RL</text>
<text x="267.2" y="180">VBAT</text>
<text x="287" y="180">DRENO_RL</text>
<text x="315.4" y="180">VBAT</text>
<text x="335.3" y="180">DRENO_FL</text>
<text x="361.1" y="180">VBAT</text>
<text x="381" y="180">DRENO_FL</text>
<text x="30.9" y="202.9">VBAT</text>
<text x="50.8" y="202.9">DRENO_FR</text>
<text x="124.9" y="202.9">VBAT</text>
<text x="144.8" y="202.9">DRENO_RR</text>
<text x="221.4" y="202.9">VBAT</text>
<text x="241.3" y="202.9">DRENO_RL</text>
<text x="315.4" y="202.9">VBAT</text>
<text x="335.3" y="202.9">DRENO_FL</text>
<text x="71.8" y="204.1">PORTA_FR</text>
<text x="96.5" y="204.1">DRENO_FR</text>
<text x="96.5" y="206.7">GND</text>
<text x="165.6" y="204.1">PORTA_RR</text>
<text x="190.5" y="204.1">DRENO_RR</text>
<text x="190.5" y="206.7">GND</text>
<text x="262.4" y="204.1">PORTA_RL</text>
<text x="287" y="204.1">DRENO_RL</text>
<text x="287" y="206.7">GND</text>
<text x="356.5" y="204.1">PORTA_FL</text>
<text x="381" y="204.1">DRENO_FL</text>
<text x="381" y="206.7">GND</text>
<text x="26.1" y="230.8">PORTA_FR</text>
<text x="50.8" y="230.8">M_FR</text>
<text x="71.8" y="230.8">PORTA_FR</text>
<text x="96.5" y="230.8">GND</text>
<text x="119.9" y="230.8">PORTA_RR</text>
<text x="144.8" y="230.8">M_RR</text>
<text x="165.6" y="230.8">PORTA_RR</text>
<text x="190.5" y="230.8">GND</text>
<text x="216.7" y="230.8">PORTA_RL</text>
<text x="241.3" y="230.8">M_RL</text>
<text x="262.4" y="230.8">PORTA_RL</text>
<text x="287" y="230.8">GND</text>
<text x="310.8" y="230.8">PORTA_FL</text>
<text x="335.3" y="230.8">M_FL</text>
<text x="356.5" y="230.8">PORTA_FL</text>
<text x="381" y="230.8">GND</text>
</g>
<g font-size="1.8" fill="#006464">
<text x="39.4" y="50.4">LiPo</text>
<text x="44.6" y="50.4">1S</text>
<text x="83" y="50.4">1000uF</text>
<text x="91.3" y="50.4">10V</text>
<text x="362" y="50.4">1k</text>
<text x="306.8" y="61.8">SONAR (HC-SR04</text>
<text x="325.3" y="61.8">x2)</text>
<text x="36.9" y="77.1">MT3608</text>
<text x="45.3" y="77.1">5,0V</text>
<text x="83.6" y="73.3">470uF</text>
<text x="90.7" y="73.3">10V</text>
<text x="316.3" y="73.3">2k</text>
<text x="362" y="73.3">1k</text>
<text x="41.4" y="96.1">10k</text>
<text x="87.1" y="96.1">10k</text>
<text x="170.9" y="96.1">ESP32</text>
<text x="178.1" y="96.1">DevKitC</text>
<text x="186.5" y="96.1">38p</text>
<text x="316.3" y="96.1">2k</text>
<text x="356.1" y="105">IR</text>
<text x="359.1" y="105">(FC-51</text>
<text x="367.5" y="105">x2)</text>
<text x="151.9" y="131.7">GY-BMI160</text>
<text x="197.3" y="130.4">GY-BMP280</text>
<text x="308.6" y="140.6">FLUXO</text>
<text x="315.7" y="140.6">(PMW3901)</text>
<text x="38.7" y="185">motor</text>
<text x="45.3" y="185">FR</text>
<text x="83" y="185">100nF</text>
<text x="90" y="185">0805</text>
<text x="132.6" y="185">motor</text>
<text x="139.2" y="185">RR</text>
<text x="176.9" y="185">100nF</text>
<text x="184" y="185">0805</text>
<text x="229.2" y="185">motor</text>
<text x="235.9" y="185">RL</text>
<text x="273.5" y="185">100nF</text>
<text x="280.5" y="185">0805</text>
<text x="323.3" y="185">motor</text>
<text x="329.9" y="185">FL</text>
<text x="367.4" y="185">100nF</text>
<text x="374.5" y="185">0805</text>
<text x="40.7" y="207.9">SS34</text>
<text x="134.6" y="207.9">SS34</text>
<text x="231.2" y="207.9">SS34</text>
<text x="325.1" y="207.9">SS34</text>
<text x="84.6" y="211.7">AO3400A</text>
<text x="178.6" y="211.7">AO3400A</text>
<text x="275.1" y="211.7">AO3400A</text>
<text x="369.1" y="211.7">AO3400A</text>
<text x="41.3" y="235.8">100</text>
<text x="87.1" y="235.8">10k</text>
<text x="135.2" y="235.8">100</text>
<text x="181.1" y="235.8">10k</text>
<text x="231.8" y="235.8">100</text>
<text x="277.6" y="235.8">10k</text>
<text x="325.7" y="235.8">100</text>
<text x="371.6" y="235.8">10k</text>
</g>
<g font-size="1.4" fill="#a90000">
<text x="36.2" y="45.5">1</text>
<text x="48.9" y="45.5">2</text>
<text x="81.9" y="45.5">1</text>
<text x="94.6" y="45.5">2</text>
<text x="167" y="45.5">1</text>
<text x="192" y="45.5">20</text>
<text x="310.5" y="44.2">1</text>
<text x="310.5" y="46.7">2</text>
<text x="356.3" y="45.5">1</text>
<text x="369" y="45.5">2</text>
<text x="167" y="48">2</text>
<text x="167" y="50.5">3</text>
<text x="167" y="53.1">4</text>
<text x="192" y="48">21</text>
<text x="192" y="50.5">22</text>
<text x="192" y="53.1">23</text>
<text x="310.5" y="49.3">3</text>
<text x="310.5" y="51.8">4</text>
<text x="167" y="55.6">5</text>
<text x="167" y="58.2">6</text>
<text x="192" y="55.6">24</text>
<text x="192" y="58.2">25</text>
<text x="310.5" y="54.4">5</text>
<text x="310.5" y="56.9">6</text>
<text x="167" y="60.7">7</text>
<text x="167" y="63.2">8</text>
<text x="167" y="65.8">9</text>
<text x="192" y="60.7">26</text>
<text x="192" y="63.2">27</text>
<text x="192" y="65.8">28</text>
<text x="36.2" y="69.6">1</text>
<text x="48.9" y="69.6">3</text>
<text x="81.9" y="68.3">1</text>
<text x="94.6" y="68.3">2</text>
<text x="166.6" y="68.3">10</text>
<text x="166.6" y="70.9">11</text>
<text x="192" y="68.3">29</text>
<text x="192" y="70.9">30</text>
<text x="310.5" y="68.3">1</text>
<text x="323.2" y="68.3">2</text>
<text x="356.3" y="68.3">1</text>
<text x="369" y="68.3">2</text>
<text x="36.2" y="72.1">2</text>
<text x="48.9" y="72.1">4</text>
<text x="166.6" y="73.4">12</text>
<text x="166.6" y="75.9">13</text>
<text x="192" y="73.4">31</text>
<text x="192" y="75.9">32</text>
<text x="166.6" y="78.5">14</text>
<text x="166.6" y="81">15</text>
<text x="166.6" y="83.6">16</text>
<text x="192" y="78.5">33</text>
<text x="192" y="81">34</text>
<text x="192" y="83.6">35</text>
<text x="166.6" y="86.1">17</text>
<text x="166.6" y="88.6">18</text>
<text x="192" y="86.1">36</text>
<text x="192" y="88.6">37</text>
<text x="36.2" y="91.2">1</text>
<text x="48.9" y="91.2">2</text>
<text x="81.9" y="91.2">1</text>
<text x="94.6" y="91.2">2</text>
<text x="166.6" y="91.2">19</text>
<text x="192" y="91.2">38</text>
<text x="310.5" y="91.2">1</text>
<text x="323.2" y="91.2">2</text>
<text x="356.3" y="92.5">1</text>
<text x="356.3" y="95">2</text>
<text x="356.3" y="97.5">3</text>
<text x="356.3" y="100.1">4</text>
<text x="150.5" y="111.5">1</text>
<text x="196.2" y="112.8">1</text>
<text x="150.5" y="114">2</text>
<text x="150.5" y="116.6">3</text>
<text x="150.5" y="119.1">4</text>
<text x="196.2" y="115.3">2</text>
<text x="196.2" y="117.9">3</text>
<text x="150.5" y="121.7">5</text>
<text x="150.5" y="124.2">6</text>
<text x="196.2" y="120.4">4</text>
<text x="196.2" y="122.9">5</text>
<text x="196.2" y="125.5">6</text>
<text x="310.5" y="122.9">1</text>
<text x="310.5" y="125.5">2</text>
<text x="150.5" y="126.7">7</text>
<text x="310.5" y="128">3</text>
<text x="310.5" y="130.6">4</text>
<text x="310.5" y="133.1">5</text>
<text x="310.5" y="135.6">6</text>
<text x="36.2" y="180.1">1</text>
<text x="48.9" y="180.1">2</text>
<text x="81.9" y="180.1">1</text>
<text x="94.6" y="180.1">2</text>
<text x="130.2" y="180.1">1</text>
<text x="142.9" y="180.1">2</text>
<text x="175.9" y="180.1">1</text>
<text x="188.6" y="180.1">2</text>
<text x="226.7" y="180.1">1</text>
<text x="239.4" y="180.1">2</text>
<text x="272.4" y="180.1">1</text>
<text x="285.1" y="180.1">2</text>
<text x="320.7" y="180.1">1</text>
<text x="333.4" y="180.1">2</text>
<text x="366.4" y="180.1">1</text>
<text x="379.1" y="180.1">2</text>
<text x="36.2" y="202.9">1</text>
<text x="48.9" y="202.9">2</text>
<text x="130.2" y="202.9">1</text>
<text x="142.9" y="202.9">2</text>
<text x="226.7" y="202.9">1</text>
<text x="239.4" y="202.9">2</text>
<text x="320.7" y="202.9">1</text>
<text x="333.4" y="202.9">2</text>
<text x="81.9" y="204.2">1</text>
<text x="94.6" y="206.8">2</text>
<text x="94.6" y="204.2">3</text>
<text x="175.9" y="204.2">1</text>
<text x="188.6" y="206.8">2</text>
<text x="188.6" y="204.2">3</text>
<text x="272.4" y="204.2">1</text>
<text x="285.1" y="206.8">2</text>
<text x="285.1" y="204.2">3</text>
<text x="366.4" y="204.2">1</text>
<text x="379.1" y="206.8">2</text>
<text x="379.1" y="204.2">3</text>
<text x="36.2" y="230.9">1</text>
<text x="48.9" y="230.9">2</text>
<text x="81.9" y="230.9">1</text>
<text x="94.6" y="230.9">2</text>
<text x="130.2" y="230.9">1</text>
<text x="142.9" y="230.9">2</text>
<text x="175.9" y="230.9">1</text>
<text x="188.6" y="230.9">2</text>
<text x="226.7" y="230.9">1</text>
<text x="239.4" y="230.9">2</text>
<text x="272.4" y="230.9">1</text>
<text x="285.1" y="230.9">2</text>
<text x="320.7" y="230.9">1</text>
<text x="333.4" y="230.9">2</text>
<text x="366.4" y="230.9">1</text>
<text x="379.1" y="230.9">2</text>
</g>
<g font-size="1.4" fill="#006464">
<text x="38.6" y="46.4">+</text>
<text x="84.3" y="46.4">+</text>
<text x="169.4" y="46.4">3V3</text>
<text x="188" y="46.4">GND</text>
<text x="312.9" y="45.2">GND</text>
<text x="312.9" y="47.7">ECHO_B</text>
<text x="358.6" y="46.4">1</text>
<text x="366.6" y="46.4">2</text>
<text x="169.4" y="49">EN</text>
<text x="169.4" y="51.5">VP</text>
<text x="187.6" y="49">IO23</text>
<text x="187.6" y="51.5">IO22</text>
<text x="312.9" y="50.3">TRIG_B</text>
<text x="312.9" y="52.8">ECHO_F</text>
<text x="169.4" y="54.1">VN</text>
<text x="169.4" y="56.6">IO34</text>
<text x="169.4" y="59.1">IO35</text>
<text x="187.6" y="59.1">IO21</text>
<text x="189.1" y="56.6">RX</text>
<text x="189.3" y="54.1">TX</text>
<text x="312.9" y="55.3">TRIG_F</text>
<text x="312.9" y="57.9">VCC</text>
<text x="169.4" y="61.7">IO32</text>
<text x="169.4" y="64.2">IO33</text>
<text x="187.6" y="64.2">IO19</text>
<text x="188" y="61.7">GND</text>
<text x="38.6" y="70.6">IN+</text>
<text x="43.4" y="70.6">OUT+</text>
<text x="84.3" y="69.3">+</text>
<text x="169.4" y="69.3">IO26</text>
<text x="169.4" y="71.8">IO27</text>
<text x="169.4" y="66.8">IO25</text>
<text x="187.6" y="66.8">IO18</text>
<text x="187.6" y="71.8">IO17</text>
<text x="188.5" y="69.3">IO5</text>
<text x="312.9" y="69.3">1</text>
<text x="320.9" y="69.3">2</text>
<text x="358.6" y="69.3">1</text>
<text x="366.6" y="69.3">2</text>
<text x="38.6" y="73.1">IN-</text>
<text x="43.4" y="73.1">OUT-</text>
<text x="169.4" y="74.4">IO14</text>
<text x="169.4" y="76.9">IO12</text>
<text x="187.6" y="74.4">IO16</text>
<text x="188.5" y="76.9">IO4</text>
<text x="169.4" y="79.5">GND</text>
<text x="169.4" y="82">IO13</text>
<text x="188.5" y="79.5">IO0</text>
<text x="188.5" y="82">IO2</text>
<text x="169.4" y="84.5">SD2</text>
<text x="169.4" y="87.1">SD3</text>
<text x="169.4" y="89.6">CMD</text>
<text x="187.6" y="84.5">IO15</text>
<text x="188.1" y="87.1">SD1</text>
<text x="188.1" y="89.6">SD0</text>
<text x="38.6" y="92.2">1</text>
<text x="46.6" y="92.2">2</text>
<text x="84.3" y="92.2">1</text>
<text x="92.3" y="92.2">2</text>
<text x="169.4" y="92.2">5V</text>
<text x="188.2" y="92.2">CLK</text>
<text x="312.9" y="92.2">1</text>
<text x="320.9" y="92.2">2</text>
<text x="358.6" y="93.4">VCC</text>
<text x="358.6" y="96">OUT_E</text>
<text x="358.6" y="98.5">OUT_D</text>
<text x="358.6" y="101.1">GND</text>
<text x="152.9" y="112.5">VIN</text>
<text x="198.6" y="113.8">VCC</text>
<text x="152.9" y="115">3V3</text>
<text x="152.9" y="117.6">GND</text>
<text x="198.6" y="116.3">GND</text>
<text x="198.6" y="118.8">SCL</text>
<text x="152.9" y="120.1">SCL</text>
<text x="152.9" y="122.6">SDA</text>
<text x="152.9" y="125.2">CS</text>
<text x="198.6" y="121.4">SDA</text>
<text x="198.6" y="123.9">CSB</text>
<text x="312.9" y="123.9">VCC</text>
<text x="152.9" y="127.7">SAO</text>
<text x="198.6" y="126.5">SDO</text>
<text x="312.9" y="126.5">MISO</text>
<text x="312.9" y="129">GND</text>
<text x="312.9" y="131.5">SCK</text>
<text x="312.9" y="134.1">CS</text>
<text x="312.9" y="136.6">MOSI</text>
<text x="38.6" y="181.1">+</text>
<text x="84.3" y="181.1">1</text>
<text x="92.3" y="181.1">2</text>
<text x="132.6" y="181.1">+</text>
<text x="178.3" y="181.1">1</text>
<text x="186.3" y="181.1">2</text>
<text x="229.1" y="181.1">+</text>
<text x="274.8" y="181.1">1</text>
<text x="282.8" y="181.1">2</text>
<text x="323.1" y="181.1">+</text>
<text x="368.8" y="181.1">1</text>
<text x="376.8" y="181.1">2</text>
<text x="38.6" y="203.9">K</text>
<text x="46.6" y="203.9">A</text>
<text x="132.6" y="203.9">K</text>
<text x="140.6" y="203.9">A</text>
<text x="229.1" y="203.9">K</text>
<text x="237.1" y="203.9">A</text>
<text x="323.1" y="203.9">K</text>
<text x="331.1" y="203.9">A</text>
<text x="84.3" y="205.2">G</text>
<text x="92.2" y="205.2">D</text>
<text x="92.3" y="207.7">S</text>
<text x="178.3" y="205.2">G</text>
<text x="186.2" y="205.2">D</text>
<text x="186.3" y="207.7">S</text>
<text x="274.8" y="205.2">G</text>
<text x="282.7" y="205.2">D</text>
<text x="282.8" y="207.7">S</text>
<text x="368.8" y="205.2">G</text>
<text x="376.7" y="205.2">D</text>
<text x="376.8" y="207.7">S</text>
<text x="38.6" y="231.9">1</text>
<text x="46.6" y="231.9">2</text>
<text x="84.3" y="231.9">1</text>
<text x="92.3" y="231.9">2</text>
<text x="132.6" y="231.9">1</text>
<text x="140.5" y="231.9">2</text>
<text x="178.3" y="231.9">1</text>
<text x="186.3" y="231.9">2</text>
<text x="229.1" y="231.9">1</text>
<text x="237.1" y="231.9">2</text>
<text x="274.8" y="231.9">1</text>
<text x="282.8" y="231.9">2</text>
<text x="323.1" y="231.9">1</text>
<text x="331" y="231.9">2</text>
<text x="368.8" y="231.9">1</text>
<text x="376.8" y="231.9">2</text>
</g>
<g font-size="1.4" fill="#0000c2">
<text x="23.2" y="52.7">rabicho</text>
<text x="29.8" y="52.7">Molex</text>
<text x="35" y="52.7">da</text>
<text x="37.9" y="52.7">bateria:</text>
<text x="44.6" y="52.7">+</text>
<text x="46.8" y="52.7">na</text>
<text x="49.7" y="52.7">ilha</text>
<text x="53.5" y="52.7">quadrada</text>
<text x="61.5" y="52.7">(de</text>
<text x="64.9" y="52.7">fora)</text>
<text x="297.5" y="64.2">1</text>
<text x="299.5" y="64.2">GND 2</text>
<text x="305.5" y="64.2">ECHO</text>
<text x="310.5" y="64.2">baixo</text>
<text x="315.5" y="64.2">3</text>
<text x="317.5" y="64.2">TRIG baixo</text>
<text x="326.8" y="64.2">4</text>
<text x="328.8" y="64.2">ECHO</text>
<text x="333.8" y="64.2">frente</text>
<text x="339.2" y="64.2">5</text>
<text x="341.2" y="64.2">TRIG frente</text>
<text x="350.8" y="64.2">6</text>
<text x="352.8" y="64.2">VCC(5V)</text>
<text x="23.2" y="79.4">IN+</text>
<text x="27" y="79.4">IN-</text>
<text x="30.7" y="79.4">OUT+</text>
<text x="35.9" y="79.4">OUT-</text>
<text x="42.9" y="79.4">ajuste</text>
<text x="48.5" y="79.4">5,0</text>
<text x="51.9" y="79.4">V ANTES de</text>
<text x="62.1" y="79.4">encaixar</text>
<text x="69.4" y="79.4">o</text>
<text x="71.4" y="79.4">ESP32</text>
<text x="343.2" y="107.4">1</text>
<text x="345.2" y="107.4">VCC(3V3)</text>
<text x="353.2" y="107.4">2</text>
<text x="355.1" y="107.4">OUT esq</text>
<text x="362.6" y="107.4">3</text>
<text x="364.6" y="107.4">OUT dir</text>
<text x="371.5" y="107.4">4</text>
<text x="373.4" y="107.4">GND</text>
<text x="137.5" y="134">VIN</text>
<text x="140.9" y="134">3V3</text>
<text x="144.7" y="134">GND SCL</text>
<text x="152.5" y="134">SDA CS</text>
<text x="159.3" y="134">SAO |</text>
<text x="165.2" y="134">VIN</text>
<text x="168.6" y="134">solto;</text>
<text x="173.8" y="134">CS</text>
<text x="176.7" y="134">e</text>
<text x="178.6" y="134">SAO no</text>
<text x="183.2" y="132.8">VCC GND SCL</text>
<text x="185.3" y="134">3V3</text>
<text x="189.1" y="134">-&gt;</text>
<text x="192.6" y="134">0x69</text>
<text x="194.9" y="132.8">SDA CSB</text>
<text x="202.7" y="132.8">SDO</text>
<text x="206.7" y="132.8">|</text>
<text x="208.7" y="132.8">CSB</text>
<text x="212.7" y="132.8">no</text>
<text x="215.5" y="132.8">3V3</text>
<text x="219.3" y="132.8">(I2C),</text>
<text x="224.6" y="132.8">SDO</text>
<text x="228.6" y="132.8">no</text>
<text x="231.4" y="132.8">GND -&gt;</text>
<text x="297.5" y="142.9">cima:</text>
<text x="302.6" y="142.9">MISO</text>
<text x="307.2" y="142.9">SCK</text>
<text x="311.2" y="142.9">MOSI</text>
<text x="317.8" y="142.9">baixo:</text>
<text x="323.3" y="142.9">3V3</text>
<text x="327.1" y="142.9">GND CS</text>
<text x="334.1" y="142.9">|</text>
<text x="336.1" y="142.9">ligue</text>
<text x="340.8" y="142.9">com</text>
<text x="344.9" y="142.9">o</text>
<text x="346.8" y="142.9">drone</text>
<text x="352" y="142.9">DESLIGADO</text>
<text x="23.2" y="187.4">1</text>
<text x="25.2" y="187.4">=</text>
<text x="27.4" y="187.4">+</text>
<text x="29.7" y="187.4">(vermelho),</text>
<text x="39.3" y="187.4">2</text>
<text x="45.7" y="187.4">(preto/azul)</text>
<text x="117.2" y="187.4">1</text>
<text x="119.1" y="187.4">=</text>
<text x="121.4" y="187.4">+</text>
<text x="123.6" y="187.4">(vermelho),</text>
<text x="133.2" y="187.4">2</text>
<text x="137.5" y="187.4">-</text>
<text x="139.7" y="187.4">(preto/azul)</text>
<text x="213.7" y="187.4">1</text>
<text x="215.7" y="187.4">=</text>
<text x="217.9" y="187.4">+</text>
<text x="220.2" y="187.4">(vermelho),</text>
<text x="229.8" y="187.4">2</text>
<text x="236.2" y="187.4">(preto/azul)</text>
<text x="307.7" y="187.4">1</text>
<text x="309.6" y="187.4">=</text>
<text x="311.9" y="187.4">+</text>
<text x="314.1" y="187.4">(vermelho),</text>
<text x="323.7" y="187.4">2</text>
<text x="328" y="187.4">-</text>
<text x="330.2" y="187.4">(preto/azul)</text>
</g>
</svg>
